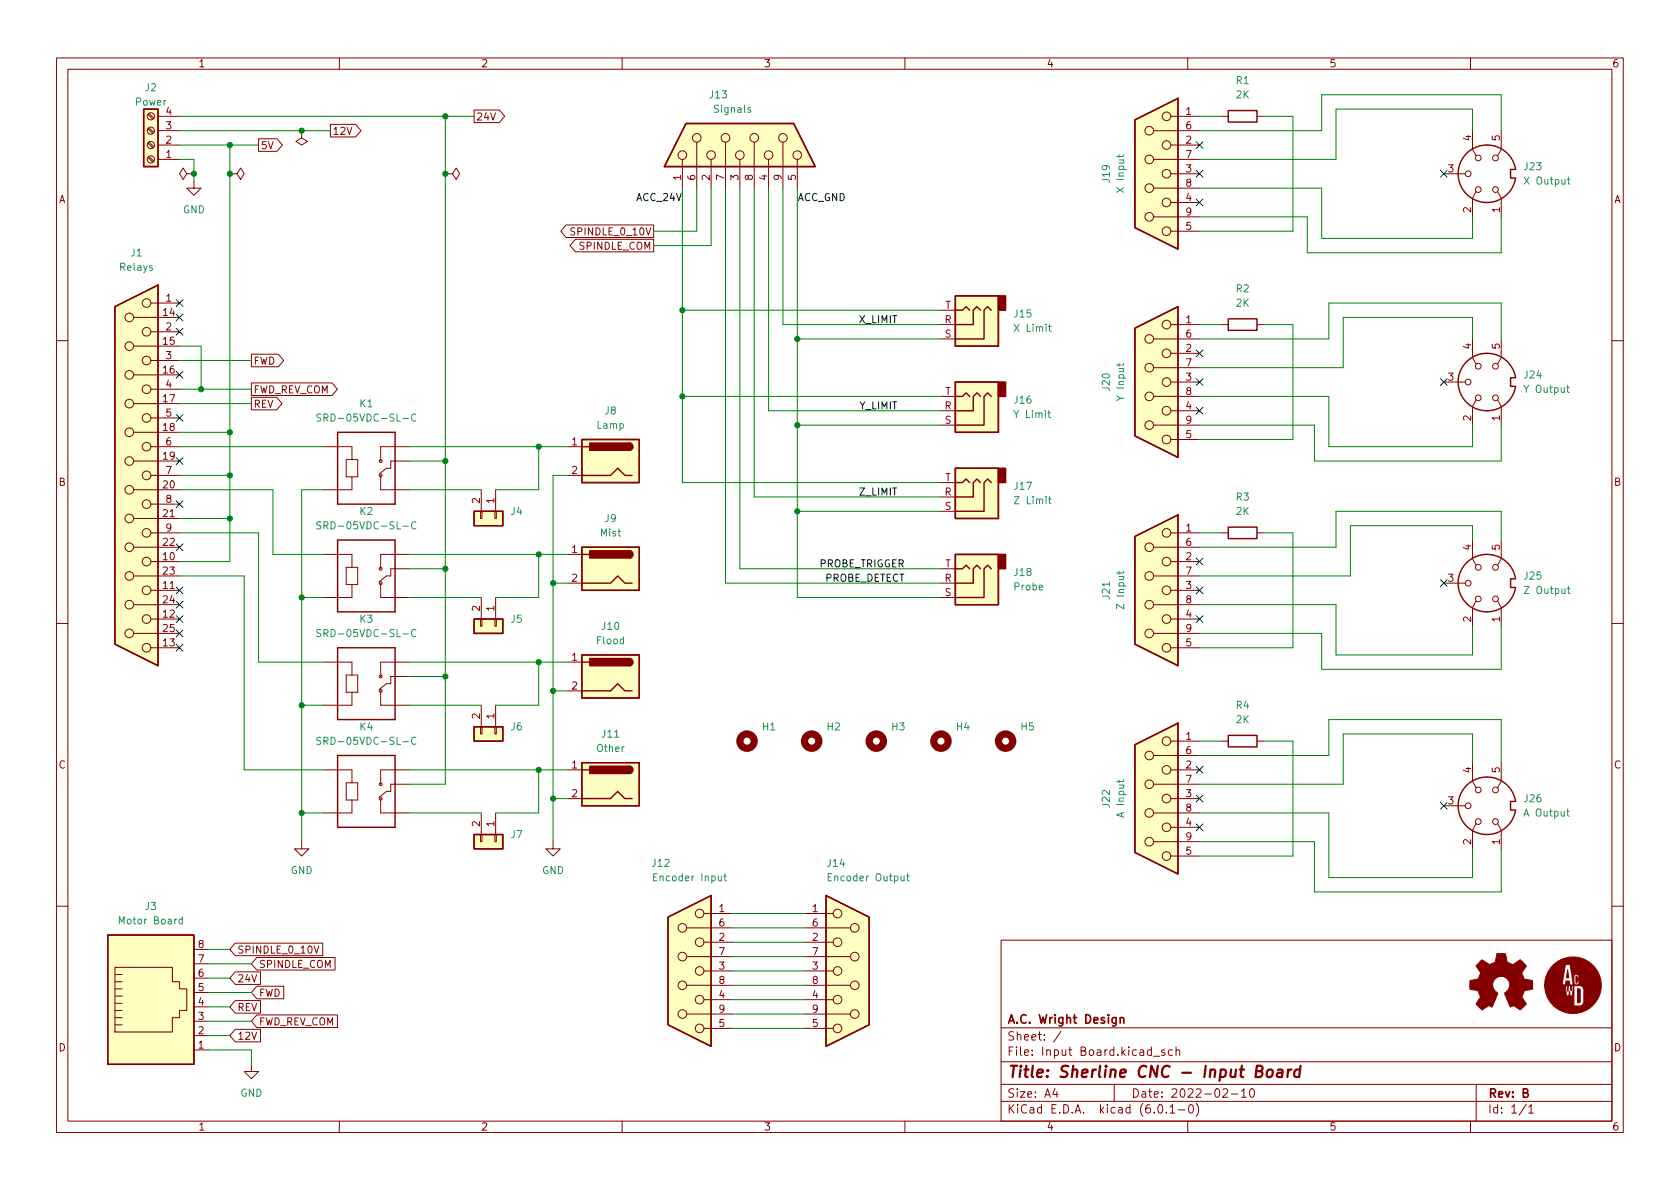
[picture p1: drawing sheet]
<svg xmlns="http://www.w3.org/2000/svg" width="297mm" height="210mm" viewBox="0 0 297 210" stroke-linecap="round" stroke-linejoin="round" font-family="sans-serif">
<g fill="none" stroke="#840000" stroke-width=".18">
<path d="M10 10.2h277v190.1h-277zM12 12.2h273v186.1h-273zM60 10.2v2M83.8 19.5h4.5l.9 1.1-.9 1.1h-4.5zM110 10.2v2M160 10.2v2M210 10.2v2M260 10.2v2M26.2 20.2l.8 .9M26.2 22.8l.8 .8M26.2 25.3l.8 .9M26.2 27.9l.8 .8"/>
<path d="M26.3 20.1l.9 .8M26.3 22.6l.9 .8M26.3 25.1l.9 .9M26.3 27.7l.9 .8M27.9 20.6h3.8M27.9 28.2h3.8M27.9 25.6h3.8M27.9 23.1h3.8M33 30.7l-.6-1-.7 1 .7 1 .6-1h1.3M34.3 32v1.3h1.3l-1.3 1.2-1.3-1.2h1.3M34.3 30.7h.1M40.6 30.7h1.3l.6-1 .7 1-.7 1-.6-1"/>
<path d="M40.6 30.7h.1M45.7 24.5h3.3l.9 1.1-.9 1.2h-3.3zM53.3 23.1v1.3l1.1 .6-1.1 .6-1-.6 1-.6M53.3 23.1h.1M58.4 22h4.5l.9 1.1-.9 1.1h-4.5zM78.7 30.7h1.3l.6-1 .7 1-.7 1-.6-1M78.7 30.7h.1M100.1 39.8h15.5v2.2h-15.5l-.9-1.1zM120.6 28.2v5.1M123.2 25.1v8.2M125.7 28.2v5.1M128.3 25.1v8.2"/>
<path d="M130.8 28.2v5.1M133.3 25.1v8.2M135.9 28.2v5.1M138.4 25.1v8.2M141 28.2v5.1M204 38.3h8.1M204 33.3h8.1M204 28.2h8.1M204 23.1h8.1M207 30.7h5.1M207 20.6h5.1M207 35.8h5.1"/>
<path d="M207 25.6h5.1M215.9 20.6h1.3M222.2 20.6h1.3M255.3 30.7h3.8M260.3 23.1v3.3l.7 1.2M261 33.9l-.7 1.1v3.3M264.8 33.9l.6 1.1v3.3M265.4 23.1v3.3l-.6 1.2M23.6 56.1h8.1M26.7 58.7h5M26.7 53.6h5M101.6 40.3h-.5l-.1 .1v.4l.5 .2 .1 .3-.2 .3-.5-.1"/>
<path d="M101.7 42.3h13.9v2.2h-13.9l-.9-1.1zM166.4 59.9h2.5M166.4 57.4h2.5M166.4 54.9h2.5M204 59.9h8.1M207 57.4h5.1M207 40.9h5.1M215.9 57.4h1.3M222.2 57.4h1.3M260.3 59.9v3.3l.7 1.2M265.4 59.9v3.3l-.6 1.2M10 60.2h2"/>
<path d="M23.6 76.4h8.1M23.6 71.4h8.1M23.6 66.3h8.1M23.6 61.2h8.1M26.7 79h5M26.7 73.9h5M26.7 68.8h5M26.7 63.7h5M44.4 70.3h4.5l1 1.1-1 1.1h-4.5zM44.4 67.7h14.3l1 1.1-1 1.1h-14.3zM44.4 62.6h4.8l1 1.1-1 1.2h-4.8zM57.1 79h5.1v2.3"/>
<path d="M72.4 79h-5.1v2.5M100.3 79h2.6M166.4 75.2h2.5M166.4 72.6h2.5M166.4 70.1h2.5M204 75.2h8.1M204 70.1h8.1M204 65h8.1M207 67.6h5.1M207 77.7h5.1M207 72.6h5.1M207 62.5h5.1"/>
<path d="M255.3 67.6h3.8M261 70.7l-.7 1.2v3.3M264.8 70.7l.6 1.2v3.3M285 60.2h2M23.6 86.6h8.1M23.6 81.5h8.1M23.6 96.8h8.1M23.6 91.7h8.1M26.7 94.2h5M26.7 99.3h5M26.7 89.1h5M26.7 84.1h5"/>
<path d="M57.1 98h5.1v2.3M61.2 81.3h2v3h-2zM62.2 84.3v2.3h-5.1M67.3 84.1v2.5h5.1M72.4 98h-5.1v2.6M72.4 81.5h-3.3v1.3h-.8l-1.2 1M85 90.4h.2v1.3h-.2zM85.1 86.6v3.8M87.5 90.4h.3v1.3h-.3zM87.6 86.6v3.8M100.3 84.1h2.6M100.3 98h2.6"/>
<path d="M166.4 87.9h2.5M166.4 90.4h2.5M166.4 85.3h2.5M204 96.8h8.1M207 94.2h5.1M207 99.3h5.1M215.9 94.2h1.3M222.2 94.2h1.3M260.3 95.5v3.3l.7 1.1M265.4 95.5v3.3l-.6 1.1M10 110.2h2M23.6 112h8.1"/>
<path d="M23.6 106.9h8.1M23.6 101.8h8.1M26.7 114.5h5M26.7 109.5h5M26.7 104.4h5M57.1 117.1h5.1v2.3M61.2 100.3h2v3.1h-2zM61.2 119.4h2v3h-2zM62.2 103.4v2.3h-5.1M67.3 103.1v2.6h5.1M72.4 117.1h-5.1v2.5M72.4 100.6h-3.3v1.2h-.8l-1.2 1.1"/>
<path d="M72.4 119.6h-3.3v1.3h-.8l-1.2 1M85 109.5h.2v1.2h-.2zM85.1 105.7v3.8M87.5 109.5h.3v1.2h-.3zM87.6 105.7v3.8M100.3 103.1h2.6M100.3 117.1h2.6M166.4 103.1h2.5M166.4 105.7h2.5M166.4 100.6h2.5M204 112h8.1M204 106.9h8.1"/>
<path d="M204 101.8h8.1M207 114.5h5.1M207 109.5h5.1M207 104.4h5.1M255.3 103.1h3.8M261 106.3l-.7 1.1v3.3M264.8 106.3l.6 1.1v3.3M285 110.2h2M57.1 136.1h5.1v2.3M61.2 138.4h2v3.1h-2zM62.2 122.4v2.3h-5.1M67.3 122.2v2.5h5.1"/>
<path d="M72.4 136.1h-5.1v2.6M72.4 138.7h-3.3v1.2h-.8l-1.2 1.1M85 128.5h.2v1.3h-.2zM85.1 124.7v3.8M87.5 128.5h.3v1.3h-.3zM87.6 124.7v3.8M100.3 136.1h2.6M100.3 122.2h2.6M204 138.7h8.1M204 133.6h8.1M207 131.1h5.1M207 136.1h5.1"/>
<path d="M215.9 131.1h1.3M222.2 131.1h1.3M260.3 134.9v3.3l.7 1.1M265.4 134.9v3.3l-.6 1.1M53.3 148.8v1.3h-1.2l1.2 1.3 1.3-1.3h-1.3M62.2 141.5v2.3h-5.1M67.3 141.2v2.6h5.1M85 147.6h.2v1.2h-.2zM85.1 143.8v3.8M87.5 147.6h.3v1.2h-.3zM87.6 143.8v3.8M97.8 148.8v1.3h-1.3l1.3 1.3 1.3-1.3h-1.3"/>
<path d="M100.3 141.2h2.6M204 148.8h8.1M204 143.8h8.1M207 151.4h5.1M207 146.3h5.1M207 141.2h5.1M255.3 142.5h3.8M261 145.7l-.7 1.1v3.3M264.8 145.7l.6 1.1v3.3M10 160.2h2M20.3 180h1.3M20.3 178.7h1.3"/>
<path d="M20.3 177.4h1.3M20.3 176.1h1.3M20.3 174.9h1.3M20.3 171.1h10.2v2.5h1.2v1.3h1.3v3.8h-1.3v1.3h-1.2v2.5h-10.2zM20.3 173.6h1.3M20.3 172.3h1.3M34.3 178h2.5M34.3 175.5h2.5M34.3 173h2.5M34.3 170.4h2.5M34.3 167.9h2.5M41.6 176.9h4.5v2.3h-4.5l-1-1.2z"/>
<path d="M41.6 166.8h15.5v2.2h-15.5l-1-1.1zM41.6 171.9h4.5v2.2h-4.5l-1-1.1zM45.4 174.4h4.8v2.2h-4.8l-1-1.1zM45.4 169.3h13.8v2.2h-13.8l-1-1.1zM45.4 179.5h14.3v2.2h-14.3l-1-1.1zM55.5 167.3l.5 1.3 .4-1.3M121.4 179.3h8.1M121.4 174.2h8.1M121.4 169.2h8.1M121.4 164.1h8.1M124.5 176.8h5M124.5 171.7h5"/>
<path d="M124.5 166.6h5M124.5 161.5h5M142.2 179.3h8.2M142.2 176.8h5.1M142.2 174.2h8.2M142.2 171.7h5.1M142.2 169.2h8.2M142.2 166.6h5.1M142.2 164.1h8.2M142.2 161.5h5.1M177 166.3h108v32h-108zM285 160.2h2"/>
<path d="M20.3 181.2h1.3M34.3 185.7h2.5M34.3 183.1h2.5M34.3 180.6h2.5M41.6 182h4.5v2.2h-4.5l-1-1.1zM44.4 188.2v1.3h-1.2l1.2 1.2 1.3-1.2h-1.3M60 198.3v2M110 198.3v2M124.5 181.9h5M142.2 181.9h5.1M160 198.3v2M177 194.8h108"/>
<path d="M177 191.8h108M177 187.8h108M177 181.8h108M186.5 192.5l-.4 1h1M186.9 193v1M187.6 182.4l-1.3 1.9M197 191.8v3M203.9 186.8h1.2M204.9 195.4l.2-.1a.81 .81 0 0 1 .6 .7 .81 .81 0 0 1-.3 .8h-.2a.81 .81 0 0 1-.6-.6 .81 .81 0 0 1 .3-.8zM205.9 185.7l-.3-.1-.2 .2v.3l.5 .1v.4h-.5M206.2 196.7v.1M206.9 195.8l.4-.5v1.5"/>
<path d="M206.9 196.8h.8M207.3 185.7l-.4-.1-.3 .3v.4l.1 .3h.6M207.9 185.8l.2-.2 .4 .1 .1 .9M207.9 185.1v1.5M208.4 196.3h1.1M210 198.3v2M210.4 195.4l.1-.1a.81 .81 0 0 1 .6 .7 .81 .81 0 0 1-.3 .8h-.2a.81 .81 0 0 1-.5-.6 .81 .81 0 0 1 .3-.8zM211.5 195.1a1.72 1.72 0 0 1 0 2.3M216.2 192.7l.6-.2 .2 .2 .1 .3-1 1h1M217.7 193.5h1.2M219.5 193l.4-.5v1.5M219.5 194h.9"/>
<path d="M221.1 192.7l.2-.2a.81 .81 0 0 1 .6 .7 .81 .81 0 0 1-.3 .8h-.2a.81 .81 0 0 1-.3-1.3zM260 198.3v2M261 191.8v6.5M269.9 195.3l-1.3 1.9M270.3 195.8l.4-.5v1.5M270.3 196.8h.9"/>
<circle cx="26.7" cy="23.1" r=".63"/>
<circle cx="26.7" cy="20.6" r=".63"/>
<circle cx="26.7" cy="25.6" r=".63"/>
<circle cx="26.7" cy="28.2" r=".63"/>
<circle cx="120.6" cy="27.4" r=".76"/>
<circle cx="123.2" cy="24.4" r=".76"/>
<circle cx="125.7" cy="27.4" r=".76"/>
<circle cx="128.3" cy="24.4" r=".76"/>
<circle cx="130.8" cy="27.4" r=".76"/>
<circle cx="133.3" cy="24.4" r=".76"/>
<circle cx="135.9" cy="27.4" r=".76"/>
<circle cx="138.4" cy="24.4" r=".76"/>
<circle cx="141" cy="27.4" r=".76"/>
<circle cx="203.2" cy="38.3" r=".76"/>
<circle cx="203.2" cy="28.2" r=".76"/>
<circle cx="203.2" cy="23.1" r=".76"/>
<circle cx="203.2" cy="33.3" r=".76"/>
<circle cx="206.2" cy="25.6" r=".76"/>
<circle cx="206.2" cy="35.8" r=".76"/>
<circle cx="206.2" cy="20.6" r=".76"/>
<circle cx="206.2" cy="30.7" r=".76"/>
<circle cx="259.6" cy="30.7" r=".51"/>
<circle cx="261.4" cy="33.5" r=".51"/>
<circle cx="261.4" cy="27.9" r=".51"/>
<circle cx="264.4" cy="33.5" r=".51"/>
<circle cx="264.4" cy="27.9" r=".51"/>
<circle cx="22.9" cy="56.1" r=".76"/>
<circle cx="25.9" cy="58.7" r=".76"/>
<circle cx="25.9" cy="53.6" r=".76"/>
<circle cx="203.2" cy="59.9" r=".76"/>
<circle cx="206.2" cy="57.4" r=".76"/>
<circle cx="206.2" cy="40.9" r=".76"/>
<circle cx="22.9" cy="71.4" r=".76"/>
<circle cx="22.9" cy="61.2" r=".76"/>
<circle cx="22.9" cy="76.4" r=".76"/>
<circle cx="22.9" cy="66.3" r=".76"/>
<circle cx="25.9" cy="79" r=".76"/>
<circle cx="25.9" cy="63.7" r=".76"/>
<circle cx="25.9" cy="68.8" r=".76"/>
<circle cx="25.9" cy="73.9" r=".76"/>
<circle cx="203.2" cy="75.2" r=".76"/>
<circle cx="203.2" cy="65" r=".76"/>
<circle cx="203.2" cy="70.1" r=".76"/>
<circle cx="206.2" cy="67.6" r=".76"/>
<circle cx="206.2" cy="77.7" r=".76"/>
<circle cx="206.2" cy="72.6" r=".76"/>
<circle cx="206.2" cy="62.5" r=".76"/>
<circle cx="259.6" cy="67.6" r=".51"/>
<circle cx="261.4" cy="64.8" r=".51"/>
<circle cx="261.4" cy="70.4" r=".51"/>
<circle cx="264.4" cy="70.4" r=".51"/>
<circle cx="264.4" cy="64.8" r=".51"/>
<circle cx="22.9" cy="81.5" r=".76"/>
<circle cx="22.9" cy="86.6" r=".76"/>
<circle cx="22.9" cy="96.8" r=".76"/>
<circle cx="22.9" cy="91.7" r=".76"/>
<circle cx="25.9" cy="89.1" r=".76"/>
<circle cx="25.9" cy="84.1" r=".76"/>
<circle cx="25.9" cy="94.2" r=".76"/>
<circle cx="25.9" cy="99.3" r=".76"/>
<circle cx="67.3" cy="84.1" r=".25"/>
<circle cx="67.3" cy="81.5" r=".25"/>
<circle cx="203.2" cy="96.8" r=".76"/>
<circle cx="206.2" cy="94.2" r=".76"/>
<circle cx="206.2" cy="99.3" r=".76"/>
<circle cx="22.9" cy="106.9" r=".76"/>
<circle cx="22.9" cy="112" r=".76"/>
<circle cx="22.9" cy="101.8" r=".76"/>
<circle cx="25.9" cy="109.5" r=".76"/>
<circle cx="25.9" cy="104.4" r=".76"/>
<circle cx="25.9" cy="114.5" r=".76"/>
<circle cx="67.3" cy="103.1" r=".25"/>
<circle cx="67.3" cy="119.6" r=".25"/>
<circle cx="67.3" cy="100.6" r=".25"/>
<circle cx="203.2" cy="112" r=".76"/>
<circle cx="203.2" cy="101.8" r=".76"/>
<circle cx="203.2" cy="106.9" r=".76"/>
<circle cx="206.2" cy="104.4" r=".76"/>
<circle cx="206.2" cy="114.5" r=".76"/>
<circle cx="206.2" cy="109.5" r=".76"/>
<circle cx="259.6" cy="103.1" r=".51"/>
<circle cx="261.4" cy="100.3" r=".51"/>
<circle cx="261.4" cy="105.9" r=".51"/>
<circle cx="264.4" cy="105.9" r=".51"/>
<circle cx="264.4" cy="100.3" r=".51"/>
<circle cx="67.3" cy="122.2" r=".25"/>
<circle cx="67.3" cy="138.7" r=".25"/>
<circle cx="203.2" cy="138.7" r=".76"/>
<circle cx="203.2" cy="133.6" r=".76"/>
<circle cx="206.2" cy="131.1" r=".76"/>
<circle cx="206.2" cy="136.1" r=".76"/>
<circle cx="261.4" cy="139.7" r=".51"/>
<circle cx="264.4" cy="139.7" r=".51"/>
<circle cx="67.3" cy="141.2" r=".25"/>
<circle cx="203.2" cy="148.8" r=".76"/>
<circle cx="203.2" cy="143.8" r=".76"/>
<circle cx="206.2" cy="141.2" r=".76"/>
<circle cx="206.2" cy="146.3" r=".76"/>
<circle cx="206.2" cy="151.4" r=".76"/>
<circle cx="259.6" cy="142.5" r=".51"/>
<circle cx="261.4" cy="145.3" r=".51"/>
<circle cx="264.4" cy="145.3" r=".51"/>
<circle cx="120.6" cy="174.2" r=".76"/>
<circle cx="120.6" cy="164.1" r=".76"/>
<circle cx="120.6" cy="179.3" r=".76"/>
<circle cx="120.6" cy="169.2" r=".76"/>
<circle cx="123.7" cy="176.8" r=".76"/>
<circle cx="123.7" cy="166.6" r=".76"/>
<circle cx="123.7" cy="171.7" r=".76"/>
<circle cx="123.7" cy="161.5" r=".76"/>
<circle cx="148.1" cy="161.5" r=".76"/>
<circle cx="148.1" cy="176.8" r=".76"/>
<circle cx="148.1" cy="171.7" r=".76"/>
<circle cx="148.1" cy="166.6" r=".76"/>
<circle cx="151.1" cy="174.2" r=".76"/>
<circle cx="151.1" cy="169.2" r=".76"/>
<circle cx="151.1" cy="164.1" r=".76"/>
<circle cx="151.1" cy="179.3" r=".76"/>
<circle cx="123.7" cy="181.9" r=".76"/>
<circle cx="148.1" cy="181.9" r=".76"/>
</g>
<path d="M222.1 189.4l.9-.1a.46 .46 0 0 0 .2-.4 .46 .46 0 0 0-.3-.4h-.7l-.2 2h.8a.53 .53 0 0 0 .4-.5 .53 .53 0 0 0-.4-.6M224.1 189.3a.52 .52 0 0 1 .6-.2 .52 .52 0 0 1 .4 .4l-.1 .6a.55 .55 0 0 1-.5 .4 .55 .55 0 0 1-.6-.4zM226 189.2l.2-.1 .5 .1v1.3M226.8 189.6l-.7 .1a.4 .4 0 0 0-.3 .3 .4 .4 0 0 0 .2 .5l.7-.1M227.8 189.1l-.2 1.4M228.3 189.1l-.3 .1-.3 .3M229.9 189.2a.66 .66 0 0 0-1 .3l-.1 .6 .2 .3 .1 .1 .6-.1M230 188.5l-.3 2" fill="none" stroke="#840000" stroke-width=".4"/>
<path d="M198.1 179.9v1M198.1 180.1l.2-.2 .3 .1 .1 .9" fill="none" stroke="#840000" stroke-width=".3"/>
<g fill="#840000" stroke="#840000" stroke-width=".18">
<path d="M278.9 174.8l.3 .1 .2 .1v2.1l-.2 .2h-.3z"/>
<path d="M277.2 171.5l.2 1.4h-.4z"/>
<path d="M274.6 170.7a5 5 0 0 1 7 0 5 5 0 0 1 .1 7 4.8 4.8 0 0 1-3.1 1.5h-1.2a4.9 4.9 0 0 1-2.7-1.3h4.7a.8 .8 0 0 0 .6-.7l-.1-2.5-.5-.4h-1.1v3.6h-3.6a4.8 4.8 0 0 1-1.6-3.6h3.7l.2 1.8h.4l.1-.8 .1 .6a.24 .24 0 0 0 .2 .2 .24 .24 0 0 0 .2-.1l.2-1.7h-.3l-.1 .9-.1-.9h-.4l-.1 1-.1-1h-4v-.1h3.7l.1-.7h.5l.1 .2a.38 .38 0 0 0 .1 .4 .38 .38 0 0 0 .4 .1h.2l-.1-.3 .5 .3 .3-.1 .2-.2v-.5h-.2l-.1 .4h-.2v-1.2h.2v.4h.4v-.4l-.3-.3-.5 .1-.1 1.5h-.2l-.5-3.3h-.8l-.6 3.6h-3.1a4.8 4.8 0 0 1 1.5-3.5z"/>
<path d="M261.5 170.2l.6-.5 .8 .6a.62 .62 0 0 0 1.1 0l.2-.1a1.62 1.62 0 0 0 .4-1.3l.1-.3 1.5 .1 .1 .7a.74 .74 0 0 0 .7 1l.5 .2 1.3-.9 1 1.1-.4 .6a.75 .75 0 0 0-.1 1.2l.2 .5 1.5 .3v1.5l-1.4 .3-.1 .1a1.23 1.23 0 0 0-.3 1.2l.7 1-.1 .2-1 .9-.8-.6a.54 .54 0 0 0-.9 .1l-1.1-2.4a2.33 2.33 0 0 0 .9-1.9 1.54 1.54 0 0 0-2.5-.7 1.54 1.54 0 0 0 .4 2.5l-1 2.5a.69 .69 0 0 0-1.1 .1l-.6 .4-1.1-1.1 .8-1.2-.3-.5a.71 .71 0 0 0-.9-.7l-.7-.2v-1.5l.4-.1a1.11 1.11 0 0 0 1.3-.7 .72 .72 0 0 0-.2-1.2l-.4-.6z"/>
</g>
<g fill="none" stroke="#840000" stroke-width=".25">
<path d="M25.4 19.3h2.5v10.2h-2.5zM217.2 19.6h5v2h-5zM121.3 21.8h19l3.8 7.7h-26.6zM200.7 21.2l7.6-3.8v26.7l-7.6-3.8zM267.8 30h-.7v1.5h.7M268 30a5.1 5.1 0 0 0-7.9-3.6 5.1 5.1 0 0 0 0 8.6 5.1 5.1 0 0 0 7.9-3.5M20.3 54.2l7.6-3.8v67.3l-7.6-3.8zM168.9 52.3h7.6v8.9h-7.6zM168.9 54.9h1.3l.6-.7 .6 .7M173.4 54.9l-.7-.7-.6 .7v2.5h-3.2M175.3 54.9l-.7-.7-.6 .7v5h-5.1M200.7 58l7.6-3.8v26.7l-7.6-3.8z"/>
<path d="M217.2 56.4h5v2h-5zM59.7 76.4h10.1v12.7h-10.1zM102.9 77.7h10.1v7.6h-10.1zM102.9 79h1.2M111.3 78.4a.64 .64 0 0 1 .6 .6 .64 .64 0 0 1-.6 .6M168.9 67.6h7.6v8.8h-7.6zM168.9 70.1h1.3l.6-.6 .6 .6M173.4 70.1l-.7-.6-.6 .6v2.5h-3.2M175.3 70.1l-.7-.6-.6 .6v5.1h-5.1M267.8 66.8h-.7v1.5h.7M268 66.8a5.1 5.1 0 0 0-7.9-3.5 5.1 5.1 0 0 0 0 8.5 5.1 5.1 0 0 0 7.9-3.5M59.7 95.5h10.1v12.7h-10.1z"/>
<path d="M83.8 90.4h5.1v2.6h-5.1zM102.9 96.8h10.1v7.6h-10.1zM102.9 84.1h5l1.3-1.3 1.3 1.3h1.3M102.9 98h1.2M111.3 97.4a.64 .64 0 0 1 .6 .6 .64 .64 0 0 1-.6 .7M168.9 82.8h7.6v8.9h-7.6zM168.9 98h7.6v8.9h-7.6zM168.9 85.3h1.3l.6-.6 .6 .6M173.4 85.3l-.7-.6-.6 .6v2.6h-3.2M175.3 85.3l-.7-.6-.6 .6v5.1h-5.1M200.7 94.9l7.6-3.8v26.6l-7.6-3.8zM217.2 93.2h5v2h-5z"/>
<path d="M59.7 114.5h10.1v12.7h-10.1zM83.8 109.5h5.1v2.5h-5.1zM102.9 115.8h10.1v7.6h-10.1zM102.9 103.1h5l1.3-1.3 1.3 1.3h1.3M102.9 117.1h1.2M111.3 116.5a.64 .64 0 0 1 .6 .6 .64 .64 0 0 1-.6 .6M168.9 100.6h1.3l.6-.7 .6 .7M173.4 100.6l-.7-.7-.6 .7v2.5h-3.2M175.3 100.6l-.7-.7-.6 .7v5.1h-5.1M267.8 102.4h-.7v1.5h.7M268 102.4a5.1 5.1 0 0 0-7.9-3.6 5.1 5.1 0 0 0 0 8.6 5.1 5.1 0 0 0 7.9-3.5M59.7 133.6h10.1v12.7h-10.1z"/>
<path d="M83.8 128.5h5.1v2.6h-5.1zM102.9 134.9h10.1v7.6h-10.1zM102.9 122.2h5l1.3-1.3 1.3 1.3h1.3M102.9 136.1h1.2M111.3 135.5a.64 .64 0 0 1 .6 .6 .64 .64 0 0 1-.6 .7M200.7 131.7l7.6-3.8v26.7l-7.6-3.9zM217.2 130h5v2.1h-5zM83.8 147.6h5.1v2.5h-5.1zM102.9 141.2h5l1.3-1.3 1.3 1.3h1.3M146 158.4l7.7 3.8v19l-7.7 3.8zM267.8 141.7h-.7v1.6h.7M268 141.7a5.1 5.1 0 0 0-7.9-3.5 5.1 5.1 0 0 0 0 8.6 5.1 5.1 0 0 0 7.9-3.5"/>
<path d="M19 165.3h15.3v22.9h-15.3zM118.1 162.2l7.6-3.8v26.6l-7.6-3.8z"/>
</g>
<g fill="none" stroke="#008484" stroke-width=".18">
<path d="M132.7 19.1l-.3-.1-.2 .2 .1 .2 .4 .1v.3h-.5M197.8 27.4v.5M198.7 27.4l-.2 .3h-1.1M277.1 31.7h.5M277.3 31.3v1.1l.3 .2M185.4 57.8h.5M185.6 57.3v1.1l.3 .2M56.7 73.3l-.5-.1-.1 .1v.4l.5 .2 .1 .3-.2 .3-.5-.1M73.5 73.3a.6 .6 0 0 0-.8 .5 .6 .6 0 0 0 .6 .7l.2-.1M185.3 73h.4M185.4 72.6v1.1l.3 .1M197.8 64.3v.4"/>
<path d="M198.7 64.3l-.2 .3h-1.1M277 68.6h.5M277.2 68.1v1.1l.3 .2M56.7 92.3h-.5l-.1 .1v.3l.5 .3 .1 .3-.2 .2h-.5M73.5 92.4a.6 .6 0 0 0-.8 .4 .6 .6 0 0 0 .6 .7l.2-.1M185.4 88.2h.5M185.6 87.8v1.1l.3 .2M56.7 111.4l-.5-.1-.1 .1v.4l.5 .2 .1 .3-.2 .3-.5-.1M73.5 111.4a.6 .6 0 0 0-.8 .5 .6 .6 0 0 0 .6 .7l.2-.1M197.8 101v.5M198.7 101l-.2 .3h-1.1M277.1 104.1h.5"/>
<path d="M277.3 103.7v1.1l.3 .2M56.7 130.4h-.5l-.1 .1v.3l.5 .3 .1 .3-.2 .2h-.5M73.5 130.5a.6 .6 0 0 0-.8 .4 .6 .6 0 0 0 .6 .7l.2-.1M197.8 137.9v.5M198.7 137.9l-.2 .3h-1.1M128 154.9h.5M128.1 154.5v1.1l.4 .2M159.3 154.9l.1 .8 .3 .1 .2-.2M159.9 154.9v.9M160.3 154.9h.5M160.5 154.5v1.1l.3 .2M277 143.5h.5"/>
<path d="M277.2 143.1v1l.3 .2M32.2 162.6l-.3-.1-.3 .3 .1 .5h.5M32.2 162.1v1.3"/>
</g>
<g fill="#ffffc2" stroke="#ffffc2" stroke-width=".18">
<path d="M200.7 58l7.6-3.8v26.7l-7.6-3.8z"/>
<path d="M200.7 21.2l7.6-3.8v26.7l-7.6-3.8z"/>
<path d="M168.9 82.8h7.6v8.9h-7.6z"/>
<path d="M168.9 67.6h7.6v8.8h-7.6z"/>
<path d="M168.9 52.3h7.6v8.9h-7.6z"/>
<path d="M20.3 54.2l7.6-3.8v67.3l-7.6-3.8z"/>
<path d="M102.9 96.8h10.1v7.6h-10.1z"/>
<path d="M168.9 98h7.6v8.9h-7.6z"/>
<path d="M200.7 131.7l7.6-3.8v26.7l-7.6-3.9z"/>
<path d="M200.7 94.9l7.6-3.8v26.6l-7.6-3.8z"/>
<path d="M83.8 90.4h5.1v2.6h-5.1z"/>
<path d="M83.8 109.5h5.1v2.5h-5.1z"/>
<path d="M102.9 77.7h10.1v7.6h-10.1z"/>
<path d="M146 158.4l7.7 3.8v19l-7.7 3.8z"/>
<path d="M25.4 19.3h2.5v10.2h-2.5z"/>
<path d="M102.9 115.8h10.1v7.6h-10.1z"/>
<path d="M121.3 21.8h19l3.8 7.7h-26.6z"/>
<path d="M19 165.3h15.3v22.9h-15.3z"/>
<path d="M118.1 162.2l7.6-3.8v26.6l-7.6-3.8z"/>
<path d="M83.8 147.6h5.1v2.5h-5.1z"/>
<path d="M102.9 134.9h10.1v7.6h-10.1z"/>
<path d="M83.8 128.5h5.1v2.6h-5.1z"/>
</g>
<g fill="#840000" stroke="#840000" stroke-width=".25">
<path d="M176.5 82.8h1.3v2.5h-1.3z"/>
<path d="M176.5 67.6h1.3v2.5h-1.3z"/>
<path d="M176.5 52.3h1.3v2.6h-1.3z"/>
<path d="M111.3 97.4a.64 .64 0 0 1 .6 .6 .64 .64 0 0 1-.6 .7z"/>
<path d="M104.3 97.4h7v1.3h-7z"/>
<path d="M176.5 98h1.3v2.6h-1.3z"/>
<path d="M111.3 78.4a.64 .64 0 0 1 .6 .6 .64 .64 0 0 1-.6 .6z"/>
<path d="M104.3 78.4h7v1.2h-7z"/>
<path d="M111.3 116.5a.64 .64 0 0 1 .6 .6 .64 .64 0 0 1-.6 .6z"/>
<path d="M104.3 116.5h7v1.2h-7z"/>
<path d="M111.3 135.5a.64 .64 0 0 1 .6 .6 .64 .64 0 0 1-.6 .7z"/>
<path d="M104.3 135.5h7v1.3h-7z"/>
</g>
<g fill="none" stroke="#840000" stroke-width="1.3">
<circle cx="132.1" cy="131.1" r="1.27"/>
<circle cx="143.5" cy="131.1" r="1.27"/>
<circle cx="154.9" cy="131.1" r="1.27"/>
<circle cx="166.4" cy="131.1" r="1.27"/>
<circle cx="177.8" cy="131.1" r="1.27"/>
</g>
<g fill="none" stroke="#008400" stroke-width=".18">
<path d="M31.7 28.2h2.6v3.8M31.7 25.6h14M31.7 20.6h52.1M31.7 23.1h26.7M40.6 25.6v73.7h-8.9M78.7 20.6v118.1h-6.3M120.6 33.3v52h45.8M123.2 33.3v7.6h-7.6M125.7 33.3v10.1h-10.1M128.3 33.3v69.8h38.1M130.8 33.3v67.3h35.6M133.3 33.3v54.6h33.1"/>
<path d="M135.9 33.3v39.3h30.5M138.4 33.3v24.1h28M141 33.3v72.4h25.4M212.1 23.1h21.6v-6.3h31.7v6.3M212.1 38.3h19v6.4h34.3v-6.4M212.1 33.3h21.6v8.9h26.6v-3.9M212.1 20.6h3.8M223.5 20.6h5.1v20.3h-16.5M260.3 23.1v-3.8h-24.1v8.9h-24.1M120.6 54.9h45.8M141 59.9h25.4M212.1 59.9h22.8v-6.3h30.5v6.3"/>
<path d="M212.1 57.4h3.8M223.5 57.4h5.1v20.3h-16.5M260.3 59.9v-3.8h-22.8v8.9h-25.4M31.7 79h25.4M31.7 68.8h12.7M31.7 71.4h12.7M31.7 61.2h3.9v7.6M31.7 63.7h12.7M31.7 76.4h8.9M72.4 79h27.9M95.2 79v7.6h-7.6M120.6 70.1h45.8"/>
<path d="M141 75.2h25.4M212.1 75.2h20.3v6.3h33v-6.3M212.1 70.1h22.8v8.9h25.4v-3.8M31.7 84.1h8.9M31.7 86.6h16.6v11.4h8.8M31.7 94.2h14v22.9h11.4M31.7 91.7h8.9M57.1 86.6h-3.8v62.2M72.4 86.6h12.7M72.4 81.5h6.3M72.4 98h27.9M95.2 98v7.7h-7.6"/>
<path d="M100.3 84.1h-2.5v64.7M141 90.4h25.4M212.1 94.2h3.8M223.5 94.2h5.1v20.3h-16.5M260.3 95.5v-2.5h-21.5v8.8h-26.7M265.4 95.5v-5.1h-29.2v6.4h-24.1M31.7 101.8h11.5v34.3h13.9M53.3 105.7h3.8M72.4 105.7h12.7M72.4 117.1h27.9M72.4 100.6h6.3M72.4 119.6h6.3"/>
<path d="M95.2 117.1v7.6h-7.6M97.8 103.1h2.5M212.1 106.9h24.1v8.9h24.1v-5.1M265.4 110.7v7.7h-31.7v-6.4h-21.6M53.3 124.7h3.8M72.4 124.7h12.7M72.4 136.1h27.9M95.2 136.1v7.7h-7.6M97.8 122.2h2.5M212.1 133.6h22.8v-6.4h30.5v7.7M212.1 131.1h3.8M223.5 131.1h5.1v20.3h-16.5"/>
<path d="M260.3 134.9v-5.1h-22.8v8.9h-25.4M53.3 143.8h3.8M72.4 143.8h12.7M97.8 141.2h2.5M212.1 148.8h20.3v8.9h33v-7.6M212.1 143.8h22.8v11.4h25.4v-5.1M36.8 167.9h3.8M36.8 170.4h7.6M36.8 173h3.8M36.8 175.5h7.6M36.8 178h3.8M129.5 166.6h12.7"/>
<path d="M129.5 164.1h12.7M129.5 176.8h12.7M129.5 174.2h12.7M129.5 171.7h12.7M129.5 179.3h12.7M129.5 169.2h12.7M129.5 161.5h12.7M36.8 183.1h3.8M36.8 185.7h7.6v2.5M36.8 180.6h7.6M129.5 181.9h12.7"/>
</g>
<g fill="none" stroke="#000084" stroke-width=".18">
<path d="M211.5 35.2l1.2 1.2M211.5 30.1l1.2 1.2M211.5 25l1.2 1.3M212.7 35.2l-1.2 1.2M212.7 30.1l-1.2 1.2M212.7 25l-1.2 1.3M254.7 30.1l1.2 1.2M255.9 30.1l-1.2 1.2M31.1 55.5l1.3 1.2M31.1 58.1l1.3 1.2M31.1 53l1.3 1.2M32.4 55.5l-1.3 1.2"/>
<path d="M32.4 58.1l-1.3 1.2M32.4 53l-1.3 1.2M31.1 65.7l1.3 1.2M31.1 73.3l1.3 1.2M32.4 65.7l-1.3 1.2M32.4 73.3l-1.3 1.2M211.5 72l1.2 1.2M211.5 66.9l1.2 1.3M211.5 61.9l1.2 1.2M212.7 72l-1.2 1.2M212.7 66.9l-1.2 1.3M212.7 61.9l-1.2 1.2"/>
<path d="M254.7 66.9l1.2 1.3M255.9 66.9l-1.2 1.3M31.1 96.2l1.3 1.2M31.1 88.5l1.3 1.3M31.1 80.9l1.3 1.2M32.4 96.2l-1.3 1.2M32.4 88.5l-1.3 1.3M32.4 80.9l-1.3 1.2M211.5 98.7l1.2 1.2M212.7 98.7l-1.2 1.2M31.1 106.3l1.3 1.2M31.1 108.9l1.3 1.2"/>
<path d="M31.1 111.4l1.3 1.2M31.1 113.9l1.3 1.3M31.1 103.8l1.3 1.2M32.4 106.3l-1.3 1.2M32.4 108.9l-1.3 1.2M32.4 111.4l-1.3 1.2M32.4 113.9l-1.3 1.3M32.4 103.8l-1.3 1.2M211.5 103.8l1.2 1.2M211.5 108.9l1.2 1.2M212.7 103.8l-1.2 1.2M212.7 108.9l-1.2 1.2"/>
<path d="M254.7 102.5l1.2 1.2M255.9 102.5l-1.2 1.2M211.5 135.5l1.2 1.2M212.7 135.5l-1.2 1.2M211.5 140.6l1.2 1.2M211.5 145.7l1.2 1.2M212.7 140.6l-1.2 1.2M212.7 145.7l-1.2 1.2M254.7 141.9l1.2 1.2M255.9 141.9l-1.2 1.2"/>
</g>
<g fill="#008400" stroke="#008400" stroke-width=".18">
<circle cx="40.6" cy="76.4" r=".46"/>
<circle cx="35.6" cy="68.8" r=".46"/>
<circle cx="40.6" cy="91.7" r=".46"/>
<circle cx="78.7" cy="81.5" r=".46"/>
<circle cx="34.3" cy="30.7" r=".46"/>
<circle cx="40.6" cy="30.7" r=".46"/>
<circle cx="53.3" cy="124.7" r=".46"/>
<circle cx="53.3" cy="143.8" r=".46"/>
<circle cx="40.6" cy="84.1" r=".46"/>
<circle cx="53.3" cy="105.7" r=".46"/>
<circle cx="95.2" cy="79" r=".46"/>
<circle cx="120.6" cy="54.9" r=".46"/>
<circle cx="78.7" cy="119.6" r=".46"/>
<circle cx="97.8" cy="141.2" r=".46"/>
<circle cx="141" cy="59.9" r=".46"/>
<circle cx="40.6" cy="25.6" r=".46"/>
<circle cx="78.7" cy="30.7" r=".46"/>
<circle cx="78.7" cy="20.6" r=".46"/>
<circle cx="53.3" cy="23.1" r=".46"/>
<circle cx="141" cy="90.4" r=".46"/>
<circle cx="95.2" cy="98" r=".46"/>
<circle cx="141" cy="75.2" r=".46"/>
<circle cx="120.6" cy="70.1" r=".46"/>
<circle cx="97.8" cy="122.2" r=".46"/>
<circle cx="95.2" cy="136.1" r=".46"/>
<circle cx="97.8" cy="103.1" r=".46"/>
<circle cx="78.7" cy="100.6" r=".46"/>
<circle cx="95.2" cy="117.1" r=".46"/>
</g>
<text font-size="2.8" fill="#840000" x="178" y="190.6">Title: Sherline CNC - Input Board</text>
<g font-size="2.1" fill="#840000">
<text x="178" y="184">Sheet: /</text>
<text x="178" y="181">A.C. Wright Design</text>
<text x="178" y="186.7">File: Input Board.kicad_sch</text>
<text x="178" y="196.9">KiCad E.D.A. kicad (6.0.1-0)</text>
<text x="178" y="194.1">Size: A4</text>
<text x="200" y="194.1">Date: 2022-02-10</text>
<text x="263" y="194.1">Rev: B</text>
<text x="263" y="196.9">Id: 1/1</text>
</g>
<g font-size="1.8" fill="#840000">
<text x="35" y="11.9">1</text>
<text x="85" y="11.9">2</text>
<text x="135" y="11.9">3</text>
<text x="185" y="11.9">4</text>
<text x="235" y="11.9">5</text>
<text x="285" y="11.9">6</text>
<text x="29.4" y="22.9">3</text>
<text x="29.4" y="20.3">4</text>
<text x="58.7" y="23.8">12V</text>
<text x="84.1" y="21.3">24V</text>
<text x="209.7" y="20.3">1</text>
<text x="209.7" y="22.9">6</text>
<text x="29.4" y="27.9">1</text>
<text x="29.4" y="25.4">2</text>
<text x="46" y="26.4">5V</text>
<text x="209.7" y="25.4">2</text>
<text x="209.7" y="27.9">7</text>
<text x="260.1" y="24.9" transform="rotate(-90 260.1 24.9)">4</text>
<text x="265.2" y="24.9" transform="rotate(-90 265.2 24.9)">5</text>
<text x="10.3" y="35.9">A</text>
<text x="120.4" y="31.9" transform="rotate(-90 120.4 31.9)">1</text>
<text x="122.9" y="31.9" transform="rotate(-90 122.9 31.9)">6</text>
<text x="125.5" y="31.9" transform="rotate(-90 125.5 31.9)">2</text>
<text x="128" y="31.9" transform="rotate(-90 128 31.9)">7</text>
<text x="130.6" y="31.9" transform="rotate(-90 130.6 31.9)">3</text>
<text x="133.1" y="31.9" transform="rotate(-90 133.1 31.9)">8</text>
<text x="135.6" y="31.9" transform="rotate(-90 135.6 31.9)">4</text>
<text x="138.2" y="31.9" transform="rotate(-90 138.2 31.9)">9</text>
<text x="140.7" y="31.9" transform="rotate(-90 140.7 31.9)">5</text>
<text x="209.7" y="30.5">3</text>
<text x="209.7" y="35.6">4</text>
<text x="209.7" y="33">8</text>
<text x="256" y="30.5">3</text>
<text x="285.3" y="35.9">A</text>
<text x="101.5" y="41.6">SPINDLE_0_10V</text>
<text x="209.7" y="40.6">5</text>
<text x="209.7" y="38.1">9</text>
<text x="260.1" y="37.6" transform="rotate(-90 260.1 37.6)">2</text>
<text x="265.2" y="37.6" transform="rotate(-90 265.2 37.6)">1</text>
<text x="102.5" y="44.2">SPINDLE_COM</text>
<text x="29.4" y="53.3">1</text>
<text x="28.9" y="55.9">14</text>
<text x="29.4" y="58.4">2</text>
<text x="167" y="57.1">R</text>
<text x="167.1" y="59.7">S</text>
<text x="167.1" y="54.6">T</text>
<text x="209.7" y="57.1">1</text>
<text x="209.7" y="59.7">6</text>
<text x="28.9" y="61">15</text>
<text x="29.4" y="63.5">3</text>
<text x="44.8" y="64.5">FWD</text>
<text x="209.7" y="62.2">2</text>
<text x="209.7" y="64.8">7</text>
<text x="260.1" y="61.7" transform="rotate(-90 260.1 61.7)">4</text>
<text x="265.2" y="61.7" transform="rotate(-90 265.2 61.7)">5</text>
<text x="28.9" y="66">16</text>
<text x="28.9" y="71.1">17</text>
<text x="29.4" y="68.6">4</text>
<text x="44.8" y="69.6">FWD_REV_COM</text>
<text x="167.1" y="69.8">T</text>
<text x="209.7" y="67.3">3</text>
<text x="209.7" y="69.8">8</text>
<text x="256" y="67.3">3</text>
<text x="28.9" y="76.2">18</text>
<text x="29.4" y="73.7">5</text>
<text x="44.8" y="72.1">REV</text>
<text x="167" y="72.4">R</text>
<text x="167.1" y="74.9">S</text>
<text x="209.7" y="72.4">4</text>
<text x="209.7" y="77.5">5</text>
<text x="209.7" y="74.9">9</text>
<text x="260.1" y="74.4" transform="rotate(-90 260.1 74.4)">2</text>
<text x="265.2" y="74.4" transform="rotate(-90 265.2 74.4)">1</text>
<text x="28.9" y="81.3">19</text>
<text x="29.4" y="78.7">6</text>
<text x="29.4" y="83.8">7</text>
<text x="101.1" y="78.7">1</text>
<text x="101.1" y="83.8">2</text>
<text x="10.3" y="85.9">B</text>
<text x="28.9" y="86.4">20</text>
<text x="29.4" y="88.9">8</text>
<text x="84.8" y="89" transform="rotate(-90 84.8 89)">2</text>
<text x="87.4" y="89" transform="rotate(-90 87.4 89)">1</text>
<text x="167" y="87.6">R</text>
<text x="167.1" y="85.1">T</text>
<text x="285.3" y="85.9">B</text>
<text x="28.9" y="91.4">21</text>
<text x="29.4" y="94">9</text>
<text x="167.1" y="90.2">S</text>
<text x="209.7" y="94">1</text>
<text x="28.9" y="99.1">10</text>
<text x="28.9" y="96.5">22</text>
<text x="28.9" y="101.6">23</text>
<text x="101.1" y="97.8">1</text>
<text x="167.1" y="100.3">T</text>
<text x="209.7" y="99.1">2</text>
<text x="209.7" y="96.5">6</text>
<text x="209.7" y="101.6">7</text>
<text x="260.1" y="97.3" transform="rotate(-90 260.1 97.3)">4</text>
<text x="265.2" y="97.3" transform="rotate(-90 265.2 97.3)">5</text>
<text x="28.9" y="104.1">11</text>
<text x="28.9" y="106.7">24</text>
<text x="101.1" y="102.9">2</text>
<text x="167" y="102.9">R</text>
<text x="167.1" y="105.4">S</text>
<text x="209.7" y="104.1">3</text>
<text x="209.7" y="106.7">8</text>
<text x="256" y="102.9">3</text>
<text x="28.9" y="109.2">12</text>
<text x="28.9" y="111.8">25</text>
<text x="84.8" y="108.1" transform="rotate(-90 84.8 108.1)">2</text>
<text x="87.4" y="108.1" transform="rotate(-90 87.4 108.1)">1</text>
<text x="209.7" y="109.2">4</text>
<text x="209.7" y="111.8">9</text>
<text x="260.1" y="110" transform="rotate(-90 260.1 110)">2</text>
<text x="265.2" y="110" transform="rotate(-90 265.2 110)">1</text>
<text x="28.9" y="114.3">13</text>
<text x="101.1" y="116.8">1</text>
<text x="209.7" y="114.3">5</text>
<text x="101.1" y="121.9">2</text>
<text x="84.8" y="127.1" transform="rotate(-90 84.8 127.1)">2</text>
<text x="87.4" y="127.1" transform="rotate(-90 87.4 127.1)">1</text>
<text x="209.7" y="130.8">1</text>
<text x="10.3" y="135.9">C</text>
<text x="101.1" y="135.9">1</text>
<text x="209.7" y="135.9">2</text>
<text x="209.7" y="133.3">6</text>
<text x="260.1" y="136.6" transform="rotate(-90 260.1 136.6)">4</text>
<text x="265.2" y="136.6" transform="rotate(-90 265.2 136.6)">5</text>
<text x="285.3" y="135.9">C</text>
<text x="101.1" y="141">2</text>
<text x="209.7" y="141">3</text>
<text x="209.7" y="138.4">7</text>
<text x="209.7" y="143.5">8</text>
<text x="256" y="142.2">3</text>
<text x="84.8" y="146.2" transform="rotate(-90 84.8 146.2)">2</text>
<text x="87.4" y="146.2" transform="rotate(-90 87.4 146.2)">1</text>
<text x="209.7" y="146">4</text>
<text x="209.7" y="148.6">9</text>
<text x="260.1" y="149.3" transform="rotate(-90 260.1 149.3)">2</text>
<text x="265.2" y="149.3" transform="rotate(-90 265.2 149.3)">1</text>
<text x="209.7" y="151.1">5</text>
<text x="127.1" y="161.3">1</text>
<text x="143.7" y="161.3">1</text>
<text x="35.1" y="167.6">8</text>
<text x="127.1" y="166.4">2</text>
<text x="127.1" y="163.8">6</text>
<text x="143.7" y="166.4">2</text>
<text x="143.7" y="163.8">6</text>
<text x="35.1" y="172.7">6</text>
<text x="35.1" y="170.2">7</text>
<text x="41.9" y="168.6">SPINDLE_0_10V</text>
<text x="41.9" y="173.7">24V</text>
<text x="45.7" y="171.2">SPINDLE_COM</text>
<text x="127.1" y="171.4">3</text>
<text x="127.1" y="168.9">7</text>
<text x="127.1" y="174">8</text>
<text x="143.7" y="171.4">3</text>
<text x="143.7" y="168.9">7</text>
<text x="143.7" y="174">8</text>
<text x="35.1" y="177.8">4</text>
<text x="35.1" y="175.3">5</text>
<text x="41.9" y="178.8">REV</text>
<text x="45.7" y="176.2">FWD</text>
<text x="127.1" y="176.5">4</text>
<text x="127.1" y="179.1">9</text>
<text x="143.7" y="176.5">4</text>
<text x="143.7" y="179.1">9</text>
<text x="10.3" y="185.9">D</text>
<text x="35.1" y="185.4">1</text>
<text x="35.1" y="182.9">2</text>
<text x="35.1" y="180.3">3</text>
<text x="41.9" y="183.9">12V</text>
<text x="45.7" y="181.3">FWD_REV_COM</text>
<text x="127.1" y="181.6">5</text>
<text x="143.7" y="181.6">5</text>
<text x="285.3" y="185.9">D</text>
<text x="35" y="199.9">1</text>
<text x="85" y="199.9">2</text>
<text x="135" y="199.9">3</text>
<text x="185" y="199.9">4</text>
<text x="235" y="199.9">5</text>
<text x="285" y="199.9">6</text>
</g>
<g font-size="1.8" fill="#008484">
<text x="25.7" y="16.1">J2</text>
<text x="125.5" y="17.4">J13</text>
<text x="218.6" y="14.9">R1</text>
<text x="218.6" y="17.4">2K</text>
<text x="24" y="18.7">Power</text>
<text x="126.4" y="19.9">Signals</text>
<text x="196.2" y="32.2" transform="rotate(-90 196.2 32.2)">J19</text>
<text x="198.8" y="33.7" transform="rotate(-90 198.8 33.7)">X Input</text>
<text x="269.5" y="30.1">J23</text>
<text x="269.8" y="32.6">X Output</text>
<text x="32.3" y="37.7">GND</text>
<text x="21.3" y="47.9">Relays</text>
<text x="23.1" y="45.3">J1</text>
<text x="218.6" y="51.7">R2</text>
<text x="179.4" y="56.1">J15</text>
<text x="179.6" y="58.7">X Limit</text>
<text x="218.6" y="54.2">2K</text>
<text x="179.4" y="71.4">J16</text>
<text x="196.2" y="69" transform="rotate(-90 196.2 69)">J20</text>
<text x="198.8" y="70.6" transform="rotate(-90 198.8 70.6)">Y Input</text>
<text x="269.5" y="66.9">J24</text>
<text x="269.7" y="69.5">Y Output</text>
<text x="57.4" y="74.5">SRD-05VDC-SL-C</text>
<text x="63.6" y="72">K1</text>
<text x="105.6" y="75.8">Lamp</text>
<text x="107" y="73.3">J8</text>
<text x="179.6" y="73.9">Y Limit</text>
<text x="179.4" y="86.6">J17</text>
<text x="179.7" y="89.1">Z Limit</text>
<text x="218.6" y="88.5">R3</text>
<text x="57.4" y="93.6">SRD-05VDC-SL-C</text>
<text x="63.6" y="91.1">K2</text>
<text x="90.4" y="91.1">J4</text>
<text x="106.2" y="94.9">Mist</text>
<text x="107" y="92.3">J9</text>
<text x="218.6" y="91.1">2K</text>
<text x="179.4" y="101.8">J18</text>
<text x="179.4" y="104.4">Probe</text>
<text x="196.2" y="105.9" transform="rotate(-90 196.2 105.9)">J21</text>
<text x="198.8" y="107.3" transform="rotate(-90 198.8 107.3)">Z Input</text>
<text x="269.5" y="102.5">J25</text>
<text x="269.8" y="105">Z Output</text>
<text x="57.4" y="112.6">SRD-05VDC-SL-C</text>
<text x="63.6" y="110.1">K3</text>
<text x="90.4" y="110.1">J5</text>
<text x="105.5" y="113.9">Flood</text>
<text x="106.5" y="111.4">J10</text>
<text x="218.6" y="125.3">R4</text>
<text x="57.4" y="131.7">SRD-05VDC-SL-C</text>
<text x="63.6" y="129.2">K4</text>
<text x="90.4" y="129.2">J6</text>
<text x="106.5" y="130.4">J11</text>
<text x="134.8" y="129.2">H1</text>
<text x="146.3" y="129.2">H2</text>
<text x="157.7" y="129.2">H3</text>
<text x="169.1" y="129.2">H4</text>
<text x="180.6" y="129.2">H5</text>
<text x="218.6" y="127.9">2K</text>
<text x="105.6" y="133">Other</text>
<text x="196.2" y="142.7" transform="rotate(-90 196.2 142.7)">J22</text>
<text x="269.5" y="141.8">J26</text>
<text x="90.4" y="148.2">J7</text>
<text x="198.8" y="144.3" transform="rotate(-90 198.8 144.3)">A Input</text>
<text x="269.7" y="144.4">A Output</text>
<text x="51.4" y="154.6">GND</text>
<text x="95.8" y="154.6">GND</text>
<text x="115.4" y="153.3">J12</text>
<text x="116" y="155.8">Encoder Input</text>
<text x="146.3" y="153.3">J14</text>
<text x="146.8" y="155.8">Encoder Output</text>
<text x="25.7" y="160.9">J3</text>
<text x="21.4" y="163.4">Motor Board</text>
<text x="42.5" y="193.9">GND</text>
</g>
<g font-size="1.8">
<text x="112.7" y="35.5">ACC_24V</text>
<text x="141" y="35.5">ACC_GND</text>
<text x="152" y="57.1">X_LIMIT</text>
<text x="152" y="72.4">Y_LIMIT</text>
<text x="152.1" y="87.6">Z_LIMIT</text>
<text x="144.7" y="100.3">PROBE_TRIGGER</text>
<text x="145.7" y="102.9">PROBE_DETECT</text>
</g>
</svg>
